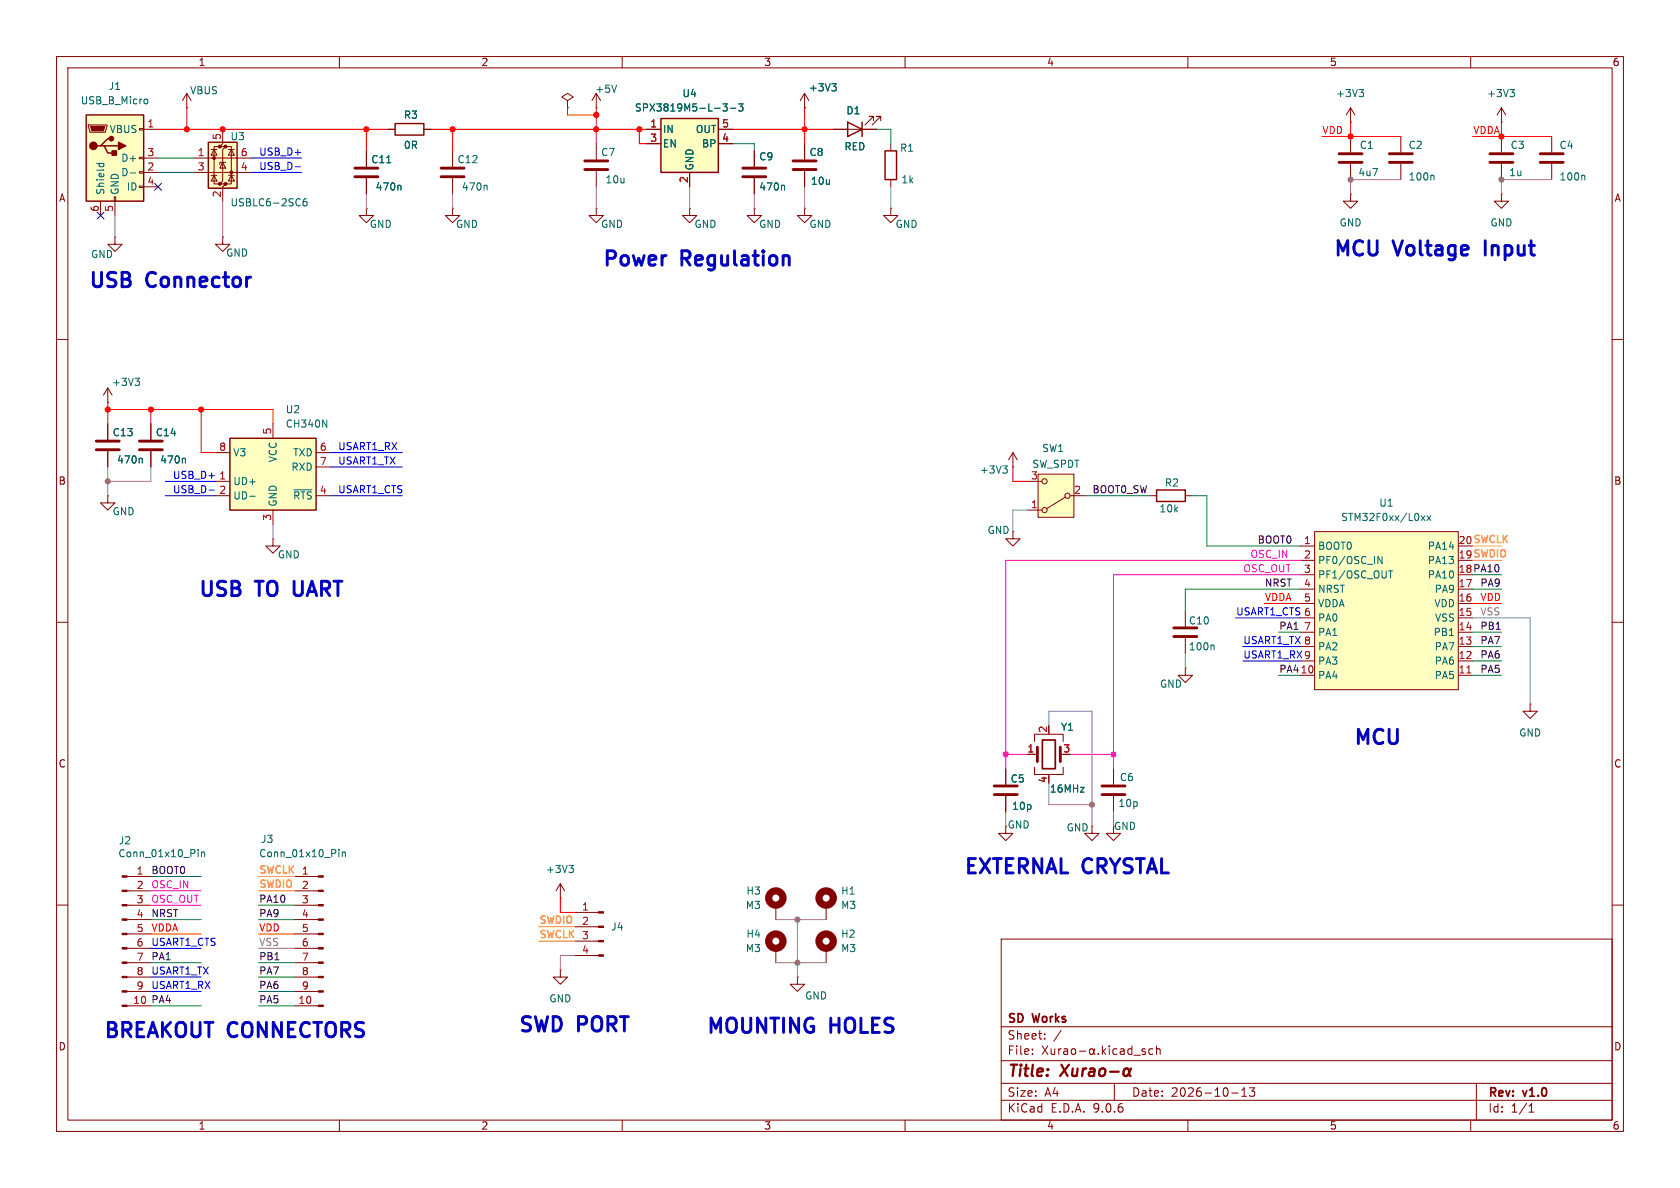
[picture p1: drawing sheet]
<svg xmlns="http://www.w3.org/2000/svg" width="297mm" height="210mm" viewBox="0 0 297 210" stroke-linecap="round" stroke-linejoin="round" font-family="sans-serif">
<g fill="none" stroke="#840000" stroke-width=".18">
<path d="M10 10h277v190h-277zM12 12h273v186h-273zM60 10v2M110 10v2M160 10v2M210 10v2M238.8 19.1l.7 1.2M238.8 19.1l-.8 1.2M238.8 19.1v2.5M260 10v2M105.4 36.8v1.3h1.3l-1.3 1.3-1.3-1.3h1.3M105.4 36.8h.1"/>
<path d="M105.4 25.4v2.8M105.4 30.2v2.8M133.3 36.8v1.3h1.3l-1.3 1.3-1.2-1.3h1.2M133.3 36.8h.1M133.3 26.7v2.8M133.3 31.5v2.8M238.8 21.6h.1M20.3 41.9v1.3h1.3l-1.3 1.3-1.3-1.3h1.3M20.3 41.9h.1M10 60h2M19 71.1h.1M19 68.6v2.5"/>
<path d="M19 74.9v2.8M19 79.8v2.8M19 68.6l-.7 1.3M19 68.6l.8 1.3M26.7 74.9v2.8M26.7 79.8v2.8M285 60h2M10 110h2M285 110h2M196.8 135.9v2.8M22.5 154.9h4.2M22.5 157.5h4.2"/>
<path d="M52.1 154.9h4.2M52.1 157.5h4.2M177.8 146.1v1.2h1.3l-1.3 1.3-1.3-1.3h1.3M193 146.1v1.2h1.3l-1.3 1.3-1.2-1.3h1.2M193 146.1h.1M196.8 146.1v1.2h1.3l-1.3 1.3-1.2-1.3h1.2M196.8 140.7v2.8M10 160h2M22.5 160h4.2M22.5 162.6h4.2M22.5 165.1h4.2M22.5 167.6h4.2"/>
<path d="M22.5 170.2h4.2M22.5 172.7h4.2M22.5 175.3h4.2M22.5 177.8h4.2M52.1 160h4.2M52.1 162.6h4.2M52.1 165.1h4.2M52.1 167.6h4.2M52.1 170.2h4.2M52.1 172.7h4.2M52.1 175.3h4.2M52.1 177.8h4.2"/>
<path d="M99.1 171.5v1.2h1.2l-1.2 1.3-1.3-1.3h1.3M99.1 171.5h.1M137.2 160v2.6M137.2 167.6v2.6M141 172.7v1.3h1.2l-1.2 1.3-1.3-1.3h1.3M141 172.7h.1M146 160v2.6M177 166h108v32h-108zM285 160h2M60 198v2M110 198v2M160 198v2"/>
<path d="M177 194.5h108M177 191.5h108M177 187.5h108M177 181.5h108M182.5 186.3v.1M182.5 185.5v.1M184.2 184.9l1 1.5M184.7 183.6v.1M184.7 182.8v.1M185.2 184.9l-1 1.5M185.8 185.4l.1 .9 .3 .1 .3-.1M186.5 185.4v1"/>
<path d="M187.2 185.4v1M187.6 182.1l-1.3 2M187.6 185.4l-.3 .1-.1 .2M188.1 185.5h.6v.9M188.7 185.8h-.5a.29 .29 0 0 0-.2 .3 .29 .29 0 0 0 .2 .3l.5-.1M189.5 185.5l.4-.1 .3 .3v.4l-.3 .3-.4-.1-.1-.2v-.4zM190.8 185.8h1.2M193.5 185.4l-.2 .7-.3 .3a.5 .5 0 0 1-.4-.5 .5 .5 0 0 1 .4-.5l.2 .1 .2 .7 .2 .2M194.2 186.3v.1M194.9 184.9v1.5M195 185.8l.5 .6M195.5 185.4l-.6 .6"/>
<path d="M196.1 184.9v.1M196.1 185.4v1M197 191.5v3M197.5 185.5l-.5-.1-.3 .3v.4l.2 .2h.6M198.1 185.5h.6v.9M198.7 185.8h-.5a.29 .29 0 0 0-.2 .3 .29 .29 0 0 0 .2 .3l.5-.1M200.1 185.5l-.4-.1-.3 .3v.4l.1 .2h.6M200.1 184.9v1.5M200.5 186.5h1.1M202.5 185.5l-.4-.1-.2 .2 .1 .2 .5 .2v.3h-.6M203.8 185.5l-.4-.1-.3 .3v.4l.1 .2h.6M204.5 185.5l.2-.1 .3 .1 .1 .9"/>
<path d="M204.5 184.9v1.5M210 198v2M217.7 193.2h1.2M219.5 193.8h.9M219.5 192.7l.5-.4v1.5M220.9 192.3h.9l-.5 .6 .4 .1v.7l-.2 .1h-.4l-.2-.1M260 198v2M261 191.5v6.5M270.3 196.6h.9M270.3 195.5l.4-.4v1.5"/>
</g>
<path d="M187.6 188.2l1.1 2M189 188.2l-1.6 2M189.7 188.9l-.1 1.2a.57 .57 0 0 0 .8-.1M190.5 188.9l-.2 1.3M191.5 188.9l-.2 1.3M192 188.9l-.4 .1-.2 .3M192.7 189l.2-.1 .6 .1-.1 1.2M193.5 189.4h-.7a.4 .4 0 0 0-.3 .4 .4 .4 0 0 0 .2 .4l.7-.1M194.5 189.1a.52 .52 0 0 1 .5-.2 .52 .52 0 0 1 .4 .4l-.1 .5a.55 .55 0 0 1-.5 .4 .55 .55 0 0 1-.5-.4zM196.3 189.4h1.5M199.9 188.9l-.5 1.1a.47 .47 0 0 1-.7 0 .74 .74 0 0 1 .6-1.1l.2 .2 .1 .8 .3 .3" fill="none" stroke="#840000" stroke-width=".4"/>
<path d="M103.4 28.4h4M103.4 30h4M131.3 29.7h4.1M131.3 31.2h4.1M17 78h4.1M17 79.5h4.1M24.6 78h4.1M24.6 79.5h4.1M194.8 138.9h4.1M194.8 140.5h4.1" fill="none" stroke="#840000" stroke-width=".51"/>
<g fill="none" stroke="#006464" stroke-width=".18">
<path d="M240.3 15.8h.8l-.5 .5M240.8 16.3l.3 .2v.3l-.3 .3M138.5 32.8l.2 .1v.7M23.9 66.9h.8l-.5 .5M24.4 67.4l.3 .2v.3l-.3 .2M25 81l.2 .2v.7M32.6 81l.2 .2v.7M35 150.2v.1M35 150.6v.9M35.6 150.7l.2-.1 .3 .1 .1 .8M35.6 150.6v.9M59.9 150.2v.1"/>
<path d="M59.9 150.6v.9M60.5 150.6v.9M60.5 150.7l.2-.1 .3 .1 .1 .8"/>
</g>
<g fill="#840000" stroke="#840000" stroke-width=".18">
<path d="M56.3 154.8h.8v.3h-.8z"/>
<path d="M56.3 157.4h.8v.2h-.8z"/>
<path d="M56.3 159.9h.8v.2h-.8z"/>
<path d="M56.3 162.4h.8v.3h-.8z"/>
<path d="M56.3 165h.8v.2h-.8z"/>
<path d="M56.3 167.5h.8v.3h-.8z"/>
<path d="M56.3 170.1h.8v.2h-.8z"/>
<path d="M56.3 172.6h.8v.2h-.8z"/>
<path d="M56.3 175.1h.8v.3h-.8z"/>
<path d="M56.3 177.7h.8v.2h-.8z"/>
<path d="M21.6 154.8h.9v.3h-.9z"/>
<path d="M21.6 157.4h.9v.2h-.9z"/>
<path d="M21.6 159.9h.9v.2h-.9z"/>
<path d="M21.6 162.4h.9v.3h-.9z"/>
<path d="M21.6 165h.9v.2h-.9z"/>
<path d="M21.6 167.5h.9v.3h-.9z"/>
<path d="M21.6 170.1h.9v.2h-.9z"/>
<path d="M21.6 172.6h.9v.2h-.9z"/>
<path d="M21.6 175.1h.9v.3h-.9z"/>
<path d="M21.6 177.7h.9v.2h-.9z"/>
</g>
<g fill="none" stroke="#840000" stroke-width="1.3">
<circle cx="137.2" cy="158.7" r="1.27"/>
<circle cx="146" cy="158.7" r="1.27"/>
<circle cx="137.2" cy="166.4" r="1.27"/>
</g>
<path d="M116.8 21h10.2v9.5h-10.2z" fill="#ffffc2"/>
<path d="M116.8 21h10.2v9.5h-10.2z" fill="none" stroke="#840000" stroke-width=".25"/>
<path d="M114.3 22.9h2.5M114.3 25.4h2.5M121.9 30.5v2.5M127 22.9h2.5M127 25.4h2.5M48.3 95.3v1.2h1.2l-1.2 1.3-1.3-1.3h1.3M48.3 95.3h.1" fill="none" stroke="#840000" stroke-width=".18"/>
<path d="M127.8 18.4h.8l-.5 .4 .4 .2v.5l-.2 .1-.5-.1M129.1 19.1h1M130.6 18.4h.8l-.5 .4 .4 .2v.5l-.2 .1-.5-.1" fill="none" stroke="#006464" stroke-width=".18"/>
<path d="M40.6 77.5h15.3v12.7h-15.3z" fill="#ffffc2"/>
<path d="M40.6 77.5h15.3v12.7h-15.3z" fill="none" stroke="#840000" stroke-width=".25"/>
<g fill="none" stroke="#840000" stroke-width=".18">
<path d="M121.9 36.8v1.3h1.3l-1.3 1.3-1.3-1.3h1.3M121.9 36.8h.1M48.3 74.9v2.6M38.1 80h2.5M38.1 85.1h2.5M38.1 87.6h2.5M48.3 90.2v2.5M55.9 80h2.5M55.9 87.6h2.5M55.9 82.6h2.5M99.1 158.8h.1M99.1 156.2l-.8 1.3"/>
<path d="M99.1 156.2l.7 1.3M99.1 156.2v2.6M101.6 161.3h4.2M101.6 163.8h4.2M101.6 166.4h4.2M101.6 168.9h4.2"/>
</g>
<path d="M57 74.2l.8 1.3v-1.3M44.2 87.7h.9M52 86.6h3.1M100.6 153h.8l-.5 .5M101.1 153.5l.3 .2v.3l-.3 .2" fill="none" stroke="#006464" stroke-width=".18"/>
<g fill="#840000" stroke="#840000" stroke-width=".18">
<path d="M105.8 161.2h.9v.2h-.9z"/>
<path d="M105.8 163.7h.9v.3h-.9z"/>
<path d="M105.8 166.2h.9v.3h-.9z"/>
<path d="M105.8 168.8h.9v.2h-.9z"/>
</g>
<path d="M232.4 94h25.4v27.9h-25.4z" fill="#ffffc2"/>
<g fill="none" stroke="#840000" stroke-width=".18">
<path d="M100.3 17.8l-1-.7 1-.6 1 .6-1 .7v1.3M100.3 19.1h.1M80 36.8v1.3h1.3l-1.3 1.3-1.3-1.3h1.3M80 36.8h.1M80 26.7v2.8M80 31.5v2.8M157.5 36.8v1.3h1.2l-1.2 1.3-1.3-1.3h1.3M157.5 36.8h.1M203.2 87.6h1.3M209.5 87.6h1.3M229.9 99.1h2.5M229.9 96.5h2.5"/>
<path d="M232.4 94h25.4v27.9h-25.4zM209.5 118.1v1.3h1.3l-1.3 1.3-1.2-1.3h1.2M209.5 118.1h.1M209.5 108v2.7M209.5 112.8v2.8M229.9 101.6h2.5M229.9 104.1h2.5M229.9 106.7h2.5M229.9 109.2h2.5M229.9 111.8h2.5M229.9 114.3h2.5M229.9 116.8h2.5"/>
<path d="M229.9 119.4h2.5M257.8 104.1h2.5M257.8 106.7h2.5M257.8 109.2h2.5M257.8 111.8h2.5M257.8 114.3h2.5M257.8 116.8h2.5M257.8 119.4h2.5M270.5 124.5v1.2h1.3l-1.3 1.3-1.3-1.3h1.3M270.5 124.5h.1M146 167.6v2.6"/>
</g>
<path d="M85.9 32.8l.2 .1v.7M243.6 98.4l.7 1.2v-1.2M251.2 91.2l.7 .8M251.9 91.2l-.7 .8M252.3 91.2l.6 .8M252.9 91.2l-.6 .8M214.5 114l.1 .2v.7M245.5 100.9h.7M245.8 100.9v1.3" fill="none" stroke="#006464" stroke-width=".18"/>
<path d="M259.3 119h.7" fill="none" stroke="#a90000" stroke-width=".18"/>
<circle cx="146" cy="166.4" r="1.27" fill="none" stroke="#840000" stroke-width="1.3"/>
<path d="M78 29.7h4M78 31.2h4M207.5 111h4.1M207.5 112.5h4.1" fill="none" stroke="#840000" stroke-width=".51"/>
<path d="M204.5 86.6h5v2h-5z" fill="none" stroke="#840000" stroke-width=".25"/>
<path d="M183.5 83.8h6.4v7.6h-6.4z" fill="#ffffc2"/>
<g fill="none" stroke="#840000" stroke-width=".18">
<path d="M179.1 82.6h.1M179.1 94v1.3h1.2l-1.2 1.2-1.3-1.2h1.3M179.1 94h.1M179.1 80l-.8 1.3M179.1 80l.7 1.3M179.1 80v2.6M181.6 90.2h2.5M181.6 85.1h2.5M183.5 83.8h6.4v7.6h-6.4zM188.3 87.9l-3.3 2M189.2 87.6h2.6"/>
<circle cx="184.7" cy="85.1" r=".46"/>
<circle cx="184.7" cy="90.2" r=".46"/>
<circle cx="188.7" cy="87.6" r=".46"/>
</g>
<path d="M177.3 82.4h.8l-.5 .5M177.8 82.9l.3 .2v.3l-.3 .2" fill="none" stroke="#006464" stroke-width=".18"/>
<path d="M15.2 20.3h10.2v15.3h-10.2z" fill="#ffffc2"/>
<path d="M15.2 20.3h10.2v15.3h-10.2zM17.8 25.8h.6l.6 1.3h1.3M18.4 25.8h2.6M19.7 24.5h-.7l-1.2 1.3h-.7M156.5 26.7h2v5.1h-2z" fill="none" stroke="#840000" stroke-width=".25"/>
<g fill="none" stroke="#840000" stroke-width=".18">
<path d="M105.4 19.1h.1M105.4 16.5l-.8 1.3M105.4 16.5l.8 1.3M105.4 16.5v2.6M265.4 19.1l.8 1.2M265.4 19.1l-.7 1.2M265.4 19.1v2.5M15.6 22.1h3.3v.3l-.2 1h-2.8zM17.8 35.6v2.5M20.2 34.8h.2v.8h-.2zM20.3 35.6v2.5M24.6 22.7h.8v.3h-.8z"/>
<path d="M24.6 27.8h.8v.3h-.8zM24.6 30.4h.8v.2h-.8zM24.6 32.9h.8v.2h-.8zM25.4 22.9h2.5M25.4 27.9h2.5M25.4 30.5h2.5M25.4 33h2.5M157.5 25.4v1.3M157.5 31.8v1.2M247.6 24.1v2.8M247.6 29v2.8M265.4 21.6h.1"/>
<path d="M265.4 24.1v2.8M265.4 29v2.8M274.3 24.1v2.8M274.3 29v2.8M181.6 133.4h1.8M182.9 131.1v-1.3h5.1v1.3M182.9 135.6v1.3h5.1v-1.3M185.4 136.9v.3"/>
</g>
<path d="M16 22.4h2.5l-.2 .7h-2z" fill="#840000" stroke="#840000" stroke-width=".18"/>
<g fill="#840000" stroke="#840000" stroke-width=".25">
<path d="M19.8 26.7h.8v.7h-.8z"/>
<path d="M21 25.1l1.2 .7-1.2 .6z"/>
<circle cx="16.5" cy="25.8" r=".63"/>
<circle cx="19.7" cy="24.5" r=".38"/>
</g>
<path d="M25.7 17.5l.3 .1 .1 .2v.4l-.4 .2M109 15.1l-.4 1.2M266.9 15.8h.8l-.4 .5M267.5 16.3l.2 .2v.3l-.2 .3M17.1 28.9h1.3M17.6 28.9l-.1 .3M18.3 28.9l.1 .3M23 30.6h1M253.3 31l.2 .2v.6M280 31l.2 .2v.6" fill="none" stroke="#006464" stroke-width=".18"/>
<path d="M245.6 27.2h4.1M245.6 28.7h4.1M263.4 27.2h4.1M263.4 28.7h4.1M272.3 27.2h4.1M272.3 28.7h4.1M183.4 132.1v2.5M187.5 132.1v2.5" fill="none" stroke="#840000" stroke-width=".51"/>
<path d="M184.3 130.8h2.3v5.1h-2.3z" fill="none" stroke="#840000" stroke-width=".3"/>
<path d="M36.8 25.1h5.1v8.2h-5.1z" fill="#ffffc2"/>
<g fill="#840000" stroke="#840000" stroke-width=".18">
<circle cx="37.8" cy="27.9" r=".25"/>
<circle cx="38.9" cy="25.9" r=".25"/>
<circle cx="38.9" cy="32.5" r=".25"/>
<circle cx="39.9" cy="25.9" r=".25"/>
<circle cx="39.9" cy="32.5" r=".25"/>
<circle cx="40.9" cy="30.5" r=".25"/>
</g>
<g fill="none" stroke="#840000" stroke-width=".18">
<path d="M33 19.1h.1M33 16.5l-.7 1.3M33 16.5l.8 1.3M33 16.5v2.6M142.2 19.1h.1M142.2 16.5l-.7 1.3M142.2 16.5l.8 1.3M142.2 16.5v2.6M34.3 27.9h10.1M34.3 30.5h10.1M37.3 31h1.1M37.3 26.4h1.1"/>
<path d="M37.8 26.4l.6 1h-1.1zM37.8 31l.6 1h-1.1zM38.9 25.9h-1.1v6.6h1.1M39.4 22.9v2.5l-.5 .5h1l-.5 .5v5.6l-.5 .5h1l-.5 .5v2.6M39.4 28.7l.5 1h-1zM39.9 28.7h-1v.4M39.9 25.9h1v6.6h-1M40.4 31h1M40.4 26.4h1M40.9 26.4l.5 1h-1zM40.9 31l.5 1h-1zM64.8 36.8v1.3h1.2l-1.2 1.3-1.3-1.3h1.3"/>
<path d="M64.8 36.8h.1M64.8 26.7v2.8M64.8 31.5v2.8M68.6 22.9h1.2M74.9 22.9h1.3M114.3 22.9h2.5M114.3 25.4h2.5M121.9 30.5v2.5M127 22.9h2.5M127 25.4h2.5M133.3 26.7v2.8M133.3 31.5v2.8"/>
<path d="M142.2 36.8v1.3h1.3l-1.3 1.3-1.2-1.3h1.2M142.2 36.8h.1M142.2 25.4v2.8M142.2 30.2v2.8M147.3 22.9h7.6M154.4 21.3v-.7h-.7h.7l-1.5 1.5M155.7 21.3v-.7h-.8h.8l-1.5 1.5M238.8 34.3v1.3h-1.3l1.3 1.2 1.2-1.2h-1.2M238.8 34.3h.1M238.8 24.1v2.8M238.8 29v2.8M265.4 34.3v1.3h-1.2l1.2 1.2 1.3-1.2h-1.3"/>
<path d="M265.4 34.3h.1M39.4 41.9v1.3h1.2l-1.2 1.3-1.3-1.3h1.3M39.4 41.9h.1M19 74.9v2.8M19 79.8v2.8M26.7 74.9v2.8M26.7 79.8v2.8M19 87.6v1.3h1.3l-1.3 1.3-1.2-1.3h1.2M19 87.6h.1M177.8 135.9v2.8M181.6 133.4h1.3M177.8 140.7v2.8"/>
</g>
<path d="M36.8 25.1h5.1v8.2h-5.1zM69.8 21.8h5.1v2.1h-5.1zM149.9 21.6l2.5 1.3-2.5 1.2zM152.4 21.6v2.5" fill="none" stroke="#840000" stroke-width=".25"/>
<path d="M127.8 18.4h.8l-.5 .4 .4 .2v.5l-.2 .1-.5-.1M129.1 19.1h1M130.6 18.4h.8l-.5 .4 .4 .2v.5l-.2 .1-.5-.1M147.1 14.8h.7l-.4 .5M147.6 15.3l.2 .2v.3l-.2 .3M54.2 35.1l-.4 .1a.86 .86 0 0 0 0 1.2l.4-.1 .1-.5-.2-.2-.4 .1-.1 .1M68.4 28.8h.7M70.7 32.8l.2 .1v.7M138.5 32.8l.2 .1v.7M25 81l.2 .2v.7M32.6 81l.2 .2v.7" fill="none" stroke="#006464" stroke-width=".18"/>
<path d="M62.7 29.7h4.1M62.7 31.2h4.1M140.2 28.4h4.1M140.2 30h4.1M236.7 27.2h4.1M236.7 28.7h4.1M175.8 138.9h4M175.8 140.5h4" fill="none" stroke="#840000" stroke-width=".51"/>
<g fill="none" stroke="#00f" stroke-width=".18">
<path d="M44.4 30.5h8.9M44.4 27.9h8.9M52.2 29.5h.9M29.2 87.6h8.9M29.2 85.1h8.9M36.9 86.6h1M58.4 82.6h12.7M58.4 87.6h12.7M58.4 80h12.7M218.4 109.2h11.5M219.7 116.8h10.2M219.7 114.3h10.2"/>
<path d="M26.7 167.6h8.9M26.7 172.7h8.9M26.7 175.3h8.9"/>
</g>
<g fill="none" stroke="#f00" stroke-width=".18">
<path d="M33 19.1v3.8M100.3 19.1v1.2h5.1M105.4 19.1v6.3M142.2 19.1v6.3M27.9 22.9h40.7M64.8 22.9v3.8M76.2 22.9h38.1M80 22.9v3.8M113 22.9v2.5h1.3M129.5 22.9h17.8M233.7 24.1h13.9M238.8 21.6v2.5"/>
<path d="M260.3 24.1h14M265.4 21.6v2.5M19 72.4h29.3v2.5M19 71.1v3.8M26.7 72.4v2.5M35.6 72.4v7.6h2.5M179.1 82.6v2.5h2.5M223.5 106.7h6.4M260.3 106.7h5.1M99.1 158.8v2.5h2.5M26.7 165.1h8.9M45.7 165.1h6.4"/>
</g>
<g fill="none" stroke="#848484" stroke-width=".18">
<path d="M20.3 38.1v3.8M39.4 35.6v6.3M64.8 34.3v2.5M80 34.3v2.5M105.4 33v3.8M121.9 33v3.8M133.3 34.3v2.5M142.2 33v3.8M157.5 33v3.8M247.6 31.8h-8.8v2.5M274.3 31.8h-8.9v2.5M19 82.6v5"/>
<path d="M26.7 82.6v2.5h-7.7M48.3 92.7v2.6M181.6 90.2h-2.5v3.8M209.5 115.6v2.5M260.3 109.2h10.2v15.3M185.4 128.3v-2.6h7.6v20.4M185.4 138.4v3.8h7.6M177.8 143.5v2.6M196.8 143.5v2.6M45.7 167.6h6.4M101.6 168.9h-2.5v2.6M137.2 170.2h8.8"/>
<path d="M137.2 162.6h8.8M141 162.6v10.1"/>
</g>
<g fill="none" stroke="#009600" stroke-width=".18">
<path d="M27.9 27.9h6.4M27.9 30.5h6.4M129.5 25.4h3.8v1.3M154.9 22.9h2.6v2.5M191.8 87.6h11.4M210.8 87.6h2.6v8.9h16.5M226.1 111.8h3.8M226.1 119.4h3.8M229.9 104.1h-20.4v3.9M260.3 111.8h5.1M260.3 119.4h5.1M260.3 114.3h5.1"/>
<path d="M260.3 116.8h5.1M260.3 104.1h5.1M260.3 101.6h5.1M26.7 154.9h8.9M26.7 170.2h8.9M26.7 162.6h8.9M26.7 177.8h8.9M45.7 170.2h6.4M45.7 162.6h6.4M45.7 160h6.4M45.7 177.8h6.4M45.7 172.7h6.4"/>
<path d="M45.7 175.3h6.4"/>
</g>
<path d="M260.3 99.1h5.1M260.3 96.5h5.1M45.7 154.9h6.4M45.7 157.5h6.4M95.2 166.4h6.4M95.2 163.8h6.4" fill="none" stroke="#f90" stroke-width=".18"/>
<path d="M229.9 99.1h-52.1v36.8M229.9 101.6h-33.1v34.3M177.8 133.4h3.8M189.2 133.4h7.6M26.7 157.5h8.9M26.7 160h8.9" fill="none" stroke="#f0f" stroke-width=".18"/>
<path d="M17.2 37.5l1.2 1.2M18.4 37.5l-1.2 1.2M27.3 32.4l1.2 1.2M28.5 32.4l-1.2 1.2" fill="none" stroke="#000084" stroke-width=".18"/>
<g fill="#848484" stroke="#848484" stroke-width=".18">
<circle cx="141" cy="170.2" r=".46"/>
<circle cx="141" cy="162.6" r=".46"/>
<circle cx="19" cy="85.1" r=".46"/>
<circle cx="193" cy="142.2" r=".46"/>
<circle cx="238.8" cy="31.8" r=".46"/>
<circle cx="265.4" cy="31.8" r=".46"/>
</g>
<g fill="#f00" stroke="#f00" stroke-width=".18">
<circle cx="80" cy="22.9" r=".46"/>
<circle cx="64.8" cy="22.9" r=".46"/>
<circle cx="39.4" cy="22.9" r=".46"/>
<circle cx="33" cy="22.9" r=".46"/>
<circle cx="35.6" cy="72.4" r=".46"/>
<circle cx="26.7" cy="72.4" r=".46"/>
<circle cx="19" cy="72.4" r=".46"/>
<circle cx="142.2" cy="22.9" r=".46"/>
<circle cx="105.4" cy="20.3" r=".46"/>
<circle cx="113" cy="22.9" r=".46"/>
<circle cx="105.4" cy="22.9" r=".46"/>
<circle cx="265.4" cy="24.1" r=".46"/>
<circle cx="238.8" cy="24.1" r=".46"/>
</g>
<g fill="#f0f" stroke="#f0f" stroke-width=".18">
<circle cx="177.8" cy="133.4" r=".46"/>
<circle cx="196.8" cy="133.4" r=".46"/>
</g>
<g font-size="3.5" fill="#0000c2">
<text x="106.2" y="47.8">Power</text>
<text x="120.4" y="47.8">Regulation</text>
<text x="235.5" y="46">MCU</text>
<text x="246.5" y="46">Voltage</text>
<text x="263.5" y="46">Input</text>
<text x="15.4" y="51.6">USB</text>
<text x="26" y="51.6">Connector</text>
<text x="34.8" y="106.2">USB</text>
<text x="45.4" y="106.2">TO</text>
<text x="52.9" y="106.2">UART</text>
<text x="239" y="132.3">MCU</text>
<text x="170.1" y="155.2">EXTERNAL CRYSTAL</text>
<text x="18" y="184.2">BREAKOUT CONNECTORS</text>
<text x="91.4" y="183.1">SWD</text>
<text x="102.2" y="183.1">PORT</text>
<text x="124.6" y="183.4">MOUNTING</text>
<text x="146.8" y="183.4">HOLES</text>
</g>
<text font-size="2.8" fill="#840000" x="178" y="190.9">Title:</text>
<g font-size="2.1" fill="#840000">
<text x="178" y="184">Sheet:</text>
<text x="178" y="181.2">SD</text>
<text x="182.7" y="181.2">Works</text>
<text x="178" y="186.7">File:</text>
<text x="178" y="196.9">KiCad</text>
<text x="178" y="194.1">Size:</text>
<text x="184.7" y="194.1">A4</text>
<text x="185.7" y="196.9">E.D.A.</text>
<text x="193.3" y="196.9">9.0.6</text>
<text x="200" y="194.1">Date:</text>
<text x="207" y="194.1">2026-10-13</text>
<text x="263" y="194.3">Rev:</text>
<text x="263" y="196.9">Id:</text>
<text x="267.1" y="196.9">1/1</text>
<text x="269.4" y="194.3">v1.0</text>
</g>
<g font-size="1.8" fill="#840000">
<text x="35" y="11.9">1</text>
<text x="85" y="11.9">2</text>
<text x="135" y="11.9">3</text>
<text x="185" y="11.9">4</text>
<text x="235" y="11.9">5</text>
<text x="285" y="11.9">6</text>
<text x="10.3" y="35.9">A</text>
<text x="285.3" y="35.9">A</text>
<text x="10.3" y="85.9">B</text>
<text x="285.3" y="85.9">B</text>
<text x="10.3" y="135.9">C</text>
<text x="285.3" y="135.9">C</text>
<text x="10.3" y="185.9">D</text>
<text x="285.3" y="185.9">D</text>
<text x="35" y="199.9">1</text>
<text x="85" y="199.9">2</text>
<text x="135" y="199.9">3</text>
<text x="185" y="199.9">4</text>
<text x="235" y="199.9">5</text>
<text x="285" y="199.9">6</text>
</g>
<g font-size="1.8" fill="#006464">
<text x="19.1" y="16.1">J1</text>
<text x="33.5" y="16.9">VBUS</text>
<text x="105.2" y="16.6">+5V</text>
<text x="120.5" y="17.4">U4</text>
<text x="142.9" y="16.4">+3V3</text>
<text x="236.1" y="17.4">+3V3</text>
<text x="262.8" y="17.4">+3V3</text>
<text x="14.2" y="18.6">USB_B_Micro</text>
<text x="19.3" y="23.7">VBUS</text>
<text x="71.3" y="21.2">R3</text>
<text x="112.1" y="19.9">SPX3819M5-L-3-3</text>
<text x="117.1" y="23.7">IN</text>
<text x="122.9" y="23.7">OUT</text>
<text x="149.5" y="20.4">D1</text>
<text x="21.3" y="28.8">D+</text>
<text x="40.6" y="25">U3</text>
<text x="65.5" y="29.1">C11</text>
<text x="71.3" y="26.5">0R</text>
<text x="80.8" y="29.1">C12</text>
<text x="106.2" y="27.8">C7</text>
<text x="117.1" y="26.3">EN</text>
<text x="124" y="26.3">BP</text>
<text x="134.1" y="28.5">C9</text>
<text x="143" y="27.8">C8</text>
<text x="149.2" y="26.8">RED</text>
<text x="159" y="27">R1</text>
<text x="240.3" y="26.5">C1</text>
<text x="248.9" y="26.5">C2</text>
<text x="267" y="26.5">C3</text>
<text x="275.6" y="26.5">C4</text>
<text x="18.6" y="34.5" transform="rotate(-90 18.6 34.5)">Shield</text>
<text x="21.2" y="34.5" transform="rotate(-90 21.2 34.5)">GND</text>
<text x="21.3" y="31.3">D-</text>
<text x="22.3" y="33.9">ID</text>
<text x="66.3" y="33.9">470n</text>
<text x="81.5" y="33.9">470n</text>
<text x="106.9" y="32.6">10u</text>
<text x="122.8" y="30.2" transform="rotate(-90 122.8 30.2)">GND</text>
<text x="134.1" y="33.9">470n</text>
<text x="143.3" y="32.9">10u</text>
<text x="159.3" y="32.6">1k</text>
<text x="240" y="31.3">4u7</text>
<text x="248.9" y="32.1">100n</text>
<text x="266.7" y="31.3">1u</text>
<text x="275.6" y="32.1">100n</text>
<text x="40.6" y="36.7">USBLC6-2SC6</text>
<text x="65.3" y="40.5">GND</text>
<text x="80.5" y="40.5">GND</text>
<text x="106.2" y="40.5">GND</text>
<text x="122.7" y="40.5">GND</text>
<text x="134.1" y="40.5">GND</text>
<text x="143" y="40.5">GND</text>
<text x="158.2" y="40.5">GND</text>
<text x="236.7" y="40.2">GND</text>
<text x="263.4" y="40.2">GND</text>
<text x="16" y="45.8">GND</text>
<text x="39.9" y="45.6">GND</text>
<text x="19.7" y="68.4">+3V3</text>
<text x="19.8" y="77.3">C13</text>
<text x="27.4" y="77.3">C14</text>
<text x="50.4" y="75.8">CH340N</text>
<text x="50.4" y="73.3">U2</text>
<text x="20.6" y="82.1">470n</text>
<text x="28.2" y="82.1">470n</text>
<text x="41.1" y="80.9">V3</text>
<text x="49.1" y="81.8" transform="rotate(-90 49.1 81.8)">VCC</text>
<text x="51.4" y="83.4">RXD</text>
<text x="51.7" y="80.9">TXD</text>
<text x="173.1" y="83.9">+3V3</text>
<text x="182.4" y="82.9">SW_SPDT</text>
<text x="184.1" y="80.1">SW1</text>
<text x="41.1" y="86">UD+</text>
<text x="41.1" y="88.5">UD-</text>
<text x="49.1" y="89.7" transform="rotate(-90 49.1 89.7)">GND</text>
<text x="51.7" y="88.5">~{RTS}</text>
<text x="205.8" y="86.2">R2</text>
<text x="243.7" y="89.8">U1</text>
<text x="19.8" y="91.3">GND</text>
<text x="174.5" y="94.6">GND</text>
<text x="204.9" y="90.8">10k</text>
<text x="237" y="92.3">STM32F0xx/L0xx</text>
<text x="49" y="98.9">GND</text>
<text x="232.9" y="99.9">PF0/OSC_IN</text>
<text x="232.9" y="97.4">BOOT0</text>
<text x="252.3" y="97.4">PA14</text>
<text x="252.3" y="99.9">PA13</text>
<text x="232.9" y="102.5">PF1/OSC_OUT</text>
<text x="232.9" y="105">NRST</text>
<text x="232.9" y="107.5">VDDA</text>
<text x="252.3" y="102.5">PA10</text>
<text x="253.5" y="107.5">VDD</text>
<text x="253.5" y="105">PA9</text>
<text x="210.1" y="110.6">C10</text>
<text x="232.9" y="110.1">PA0</text>
<text x="232.9" y="112.6">PA1</text>
<text x="253.3" y="112.6">PB1</text>
<text x="253.6" y="110.1">VSS</text>
<text x="210.1" y="115.2">100n</text>
<text x="232.9" y="115.2">PA2</text>
<text x="232.9" y="117.7">PA3</text>
<text x="253.5" y="115.2">PA7</text>
<text x="253.5" y="117.7">PA6</text>
<text x="205" y="121.8">GND</text>
<text x="232.9" y="120.2">PA4</text>
<text x="253.5" y="120.2">PA5</text>
<text x="187.5" y="129.4">Y1</text>
<text x="268.5" y="130.4">GND</text>
<text x="178.6" y="138.5">C5</text>
<text x="178.8" y="143.4">10p</text>
<text x="185.5" y="140.3">16MHz</text>
<text x="197.6" y="142.8">10p</text>
<text x="197.9" y="138.3">C6</text>
<text x="20.9" y="149.5">J2</text>
<text x="46.1" y="149.2">J3</text>
<text x="178" y="146.7">GND</text>
<text x="188.5" y="147.2">GND</text>
<text x="196.8" y="146.9">GND</text>
<text x="20.8" y="151.7">Conn_01x10_Pin</text>
<text x="45.7" y="151.7">Conn_01x10_Pin</text>
<text x="96.4" y="154.5">+3V3</text>
<text x="131.7" y="160.9">M3</text>
<text x="131.9" y="158.3">H3</text>
<text x="148.6" y="160.9">M3</text>
<text x="148.6" y="158.3">H1</text>
<text x="108" y="164.7">J4</text>
<text x="131.9" y="166">H4</text>
<text x="148.6" y="166">H2</text>
<text x="131.7" y="168.5">M3</text>
<text x="148.6" y="168.5">M3</text>
<text x="97" y="177.4">GND</text>
<text x="142.2" y="176.9">GND</text>
</g>
<g font-size="1.8" fill="#a90000">
<text x="26" y="22.6">1</text>
<text x="114.9" y="22.6">1</text>
<text x="127.6" y="22.6">5</text>
<text x="26" y="27.7">3</text>
<text x="34.9" y="27.7">1</text>
<text x="39.1" y="24.8" transform="rotate(-90 39.1 24.8)">5</text>
<text x="42.5" y="27.7">6</text>
<text x="114.9" y="25.1">3</text>
<text x="127.6" y="25.1">4</text>
<text x="26" y="30.2">2</text>
<text x="26" y="32.8">4</text>
<text x="34.9" y="30.2">3</text>
<text x="39.1" y="35" transform="rotate(-90 39.1 35)">2</text>
<text x="42.5" y="30.2">4</text>
<text x="121.7" y="32.5" transform="rotate(-90 121.7 32.5)">2</text>
<text x="17.5" y="37.5" transform="rotate(-90 17.5 37.5)">6</text>
<text x="20.1" y="37.5" transform="rotate(-90 20.1 37.5)">5</text>
<text x="48" y="76.9" transform="rotate(-90 48 76.9)">5</text>
<text x="38.7" y="79.8">8</text>
<text x="56.4" y="79.8">6</text>
<text x="56.4" y="82.3">7</text>
<text x="38.7" y="84.8">1</text>
<text x="38.7" y="87.4">2</text>
<text x="56.4" y="87.4">4</text>
<text x="182.2" y="89.9">1</text>
<text x="182.2" y="84.8">3</text>
<text x="189.8" y="87.4">2</text>
<text x="48" y="92.1" transform="rotate(-90 48 92.1)">3</text>
<text x="230.4" y="98.8">2</text>
<text x="230.4" y="101.3">3</text>
<text x="230.4" y="96.3">1</text>
<text x="230.4" y="103.9">4</text>
<text x="230.4" y="106.4">5</text>
<text x="257.8" y="103.9">17</text>
<text x="257.8" y="106.4">16</text>
<text x="230.4" y="111.5">7</text>
<text x="257.8" y="109">15</text>
<text x="257.8" y="111.5">14</text>
<text x="229.8" y="119.1">10</text>
<text x="257.8" y="114">13</text>
<text x="257.8" y="116.6">12</text>
<text x="257.8" y="119.1">11</text>
<text x="185.2" y="129.6" transform="rotate(-90 185.2 129.6)">2</text>
<text x="181.5" y="133.1">1</text>
<text x="187.9" y="133.1">3</text>
<text x="185.2" y="138.5" transform="rotate(-90 185.2 138.5)">4</text>
<text x="24.1" y="154.7">1</text>
<text x="24.1" y="157.2">2</text>
<text x="24.1" y="159.8">3</text>
<text x="53.3" y="157.2">2</text>
<text x="53.3" y="159.8">3</text>
<text x="102.8" y="161">1</text>
<text x="24.1" y="162.3">4</text>
<text x="24.1" y="164.8">5</text>
<text x="24.1" y="167.4">6</text>
<text x="53.3" y="162.3">4</text>
<text x="53.3" y="164.8">5</text>
<text x="53.3" y="167.4">6</text>
<text x="102.8" y="163.6">2</text>
<text x="24.1" y="169.9">7</text>
<text x="24.1" y="172.5">8</text>
<text x="53.3" y="169.9">7</text>
<text x="53.3" y="172.5">8</text>
<text x="102.8" y="168.7">4</text>
<text x="23.5" y="177.5">10</text>
<text x="24.1" y="175">9</text>
<text x="52.7" y="177.5">10</text>
<text x="53.3" y="175">9</text>
</g>
<g font-size="1.8" fill="#f00">
<text x="233.7" y="23.8">VDD</text>
<text x="260.3" y="23.8">VDDA</text>
<text x="223.5" y="106.3">VDDA</text>
<text x="261.6" y="106.3">VDD</text>
<text x="26.7" y="164.8">VDDA</text>
<text x="45.7" y="164.8">VDD</text>
</g>
<g font-size="1.8" fill="#00f">
<text x="45.7" y="27.6">USB_D+</text>
<text x="45.7" y="30.1">USB_D-</text>
<text x="59.7" y="82.2">USART1_TX</text>
<text x="59.7" y="79.7">USART1_RX</text>
<text x="30.5" y="84.7">USB_D+</text>
<text x="30.5" y="87.3">USB_D-</text>
<text x="59.7" y="87.3">USART1_CTS</text>
<text x="218.4" y="108.9">USART1_CTS 6</text>
<text x="219.7" y="114">USART1_TX 8</text>
<text x="219.7" y="116.5">USART1_RX 9</text>
<text x="26.7" y="167.3">USART1_CTS</text>
<text x="26.7" y="172.4">USART1_TX</text>
<text x="26.7" y="174.9">USART1_RX</text>
</g>
<g font-size="1.8" fill="#0f0f0f">
<text x="193" y="87.3">BOOT0_SW</text>
<text x="222.2" y="96.2">BOOT0</text>
<text x="257.8" y="101.3">18 PA10</text>
<text x="223.5" y="103.8">NRST</text>
<text x="261.6" y="103.8">PA9</text>
<text x="226.1" y="111.4">PA1</text>
<text x="261.6" y="114">PA7</text>
<text x="261.6" y="111.4">PB1</text>
<text x="226.1" y="119">PA4</text>
<text x="261.6" y="119">PA5</text>
<text x="261.6" y="116.5">PA6</text>
<text x="26.7" y="154.6">BOOT0</text>
<text x="45.7" y="159.7">PA10</text>
<text x="26.7" y="162.2">NRST</text>
<text x="45.7" y="162.2">PA9</text>
<text x="26.7" y="169.8">PA1</text>
<text x="45.7" y="172.4">PA7</text>
<text x="45.7" y="169.8">PB1</text>
<text x="26.7" y="177.5">PA4</text>
<text x="45.7" y="177.5">PA5</text>
<text x="45.7" y="174.9">PA6</text>
</g>
<g font-size="1.8" fill="#f0f">
<text x="219.7" y="101.3">OSC_OUT</text>
<text x="221" y="98.7">OSC_IN</text>
<text x="26.7" y="159.7">OSC_OUT</text>
<text x="26.7" y="157.1">OSC_IN</text>
</g>
<g font-size="1.8" fill="#f90">
<text x="257.8" y="96.3">20 SWCLK</text>
<text x="257.8" y="98.8">19 SWDIO</text>
<text x="45.7" y="154.5">SWCLK 1</text>
<text x="45.7" y="157">SWDIO</text>
<text x="95.2" y="163.4">SWDIO</text>
<text x="95.2" y="165.9">SWCLK 3</text>
</g>
<g font-size="1.8" fill="#848484">
<text x="261.6" y="108.9">VSS</text>
<text x="45.7" y="167.3">VSS</text>
</g>
</svg>
